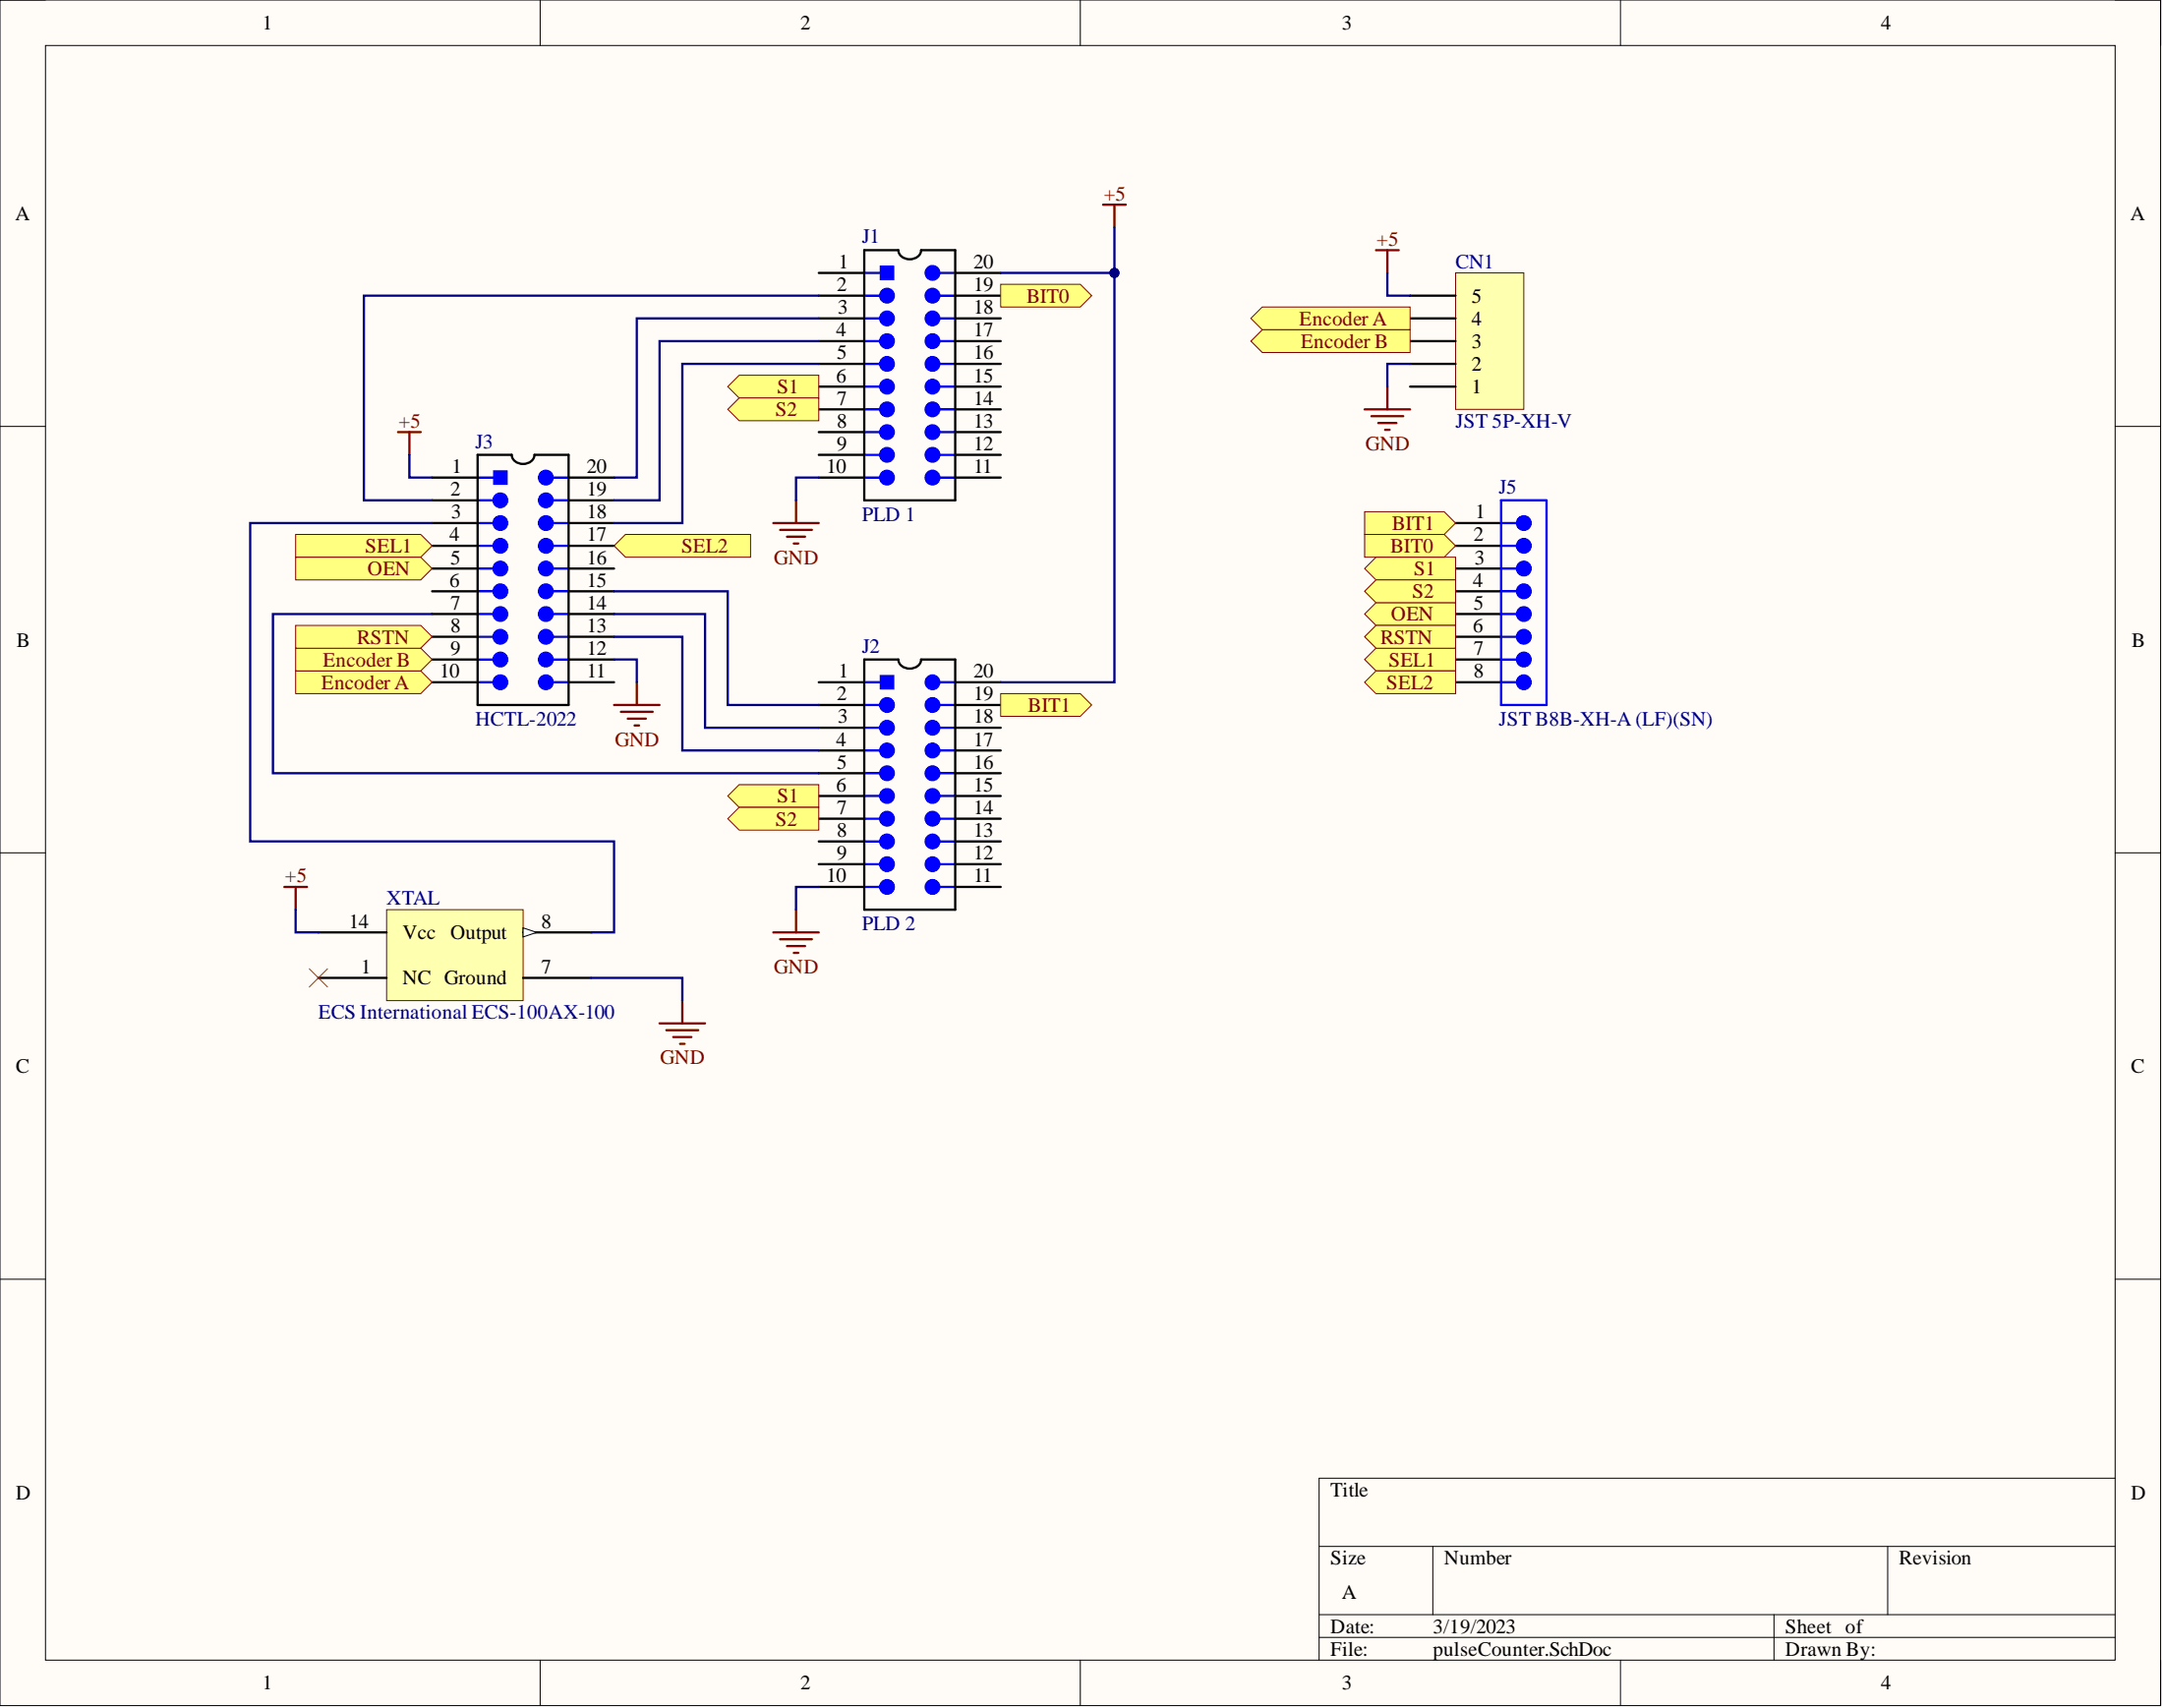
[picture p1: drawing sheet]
<svg xmlns="http://www.w3.org/2000/svg" width="241mm" height="190mm" viewBox="0 0 241 190" stroke-linecap="round" stroke-linejoin="round" font-family="sans-serif">
<path d="M0 0h241v190.2h-241z" fill-rule="evenodd" fill="#fffcf8"/>
<path d="M0 0h241v190.2h-241z" fill="none" stroke="#000" stroke-width=".11"/>
<path d="M5.1 5.1h230.9v180.1h-230.9z" fill-rule="evenodd" fill="#fffcf8"/>
<g fill="none" stroke="#000" stroke-width=".11">
<path d="M0 0h5.1M5.1 5.1h230.9v180.1h-230.9zM60.3 0v5.1M120.5 0v5.1M180.8 0v5.1M236 0h5v5.1M0 47.6h5.1M236 47.6h5M0 95.1h5.1M236 95.1h5M0 142.7h5.1M236 142.7h5"/>
<path d="M147.2 172.5h88.8M159.8 172.5v7.6M210.6 172.5v7.6M236 164.9h-88.8v20.3M60.3 185.2v5M120.5 185.2v5M147.2 180.1h88.8M147.2 182.6h88.8M180.8 185.2v5M197.9 180.1v5.1M241 185.2v5"/>
</g>
<path d="M91.3 30.4h5.1M91.3 33h5.1M91.3 35.5h5.1M106.6 53.3h5M106.6 50.7h5M106.6 48.2h5" fill="none" stroke="#000" stroke-width=".25"/>
<path d="M96.4 33h1.8" fill="none" stroke="#00f" stroke-width=".25"/>
<circle cx="99" cy="33" r=".76" fill="#00f"/>
<g fill="none" stroke="#00f" stroke-width=".25">
<path d="M96.4 30.4h1.8"/>
<circle cx="99" cy="33" r=".76"/>
</g>
<circle cx="99" cy="35.5" r=".76" fill="#00f"/>
<g fill="none" stroke="#00f" stroke-width=".25">
<path d="M96.4 35.5h1.8"/>
<circle cx="99" cy="35.5" r=".76"/>
</g>
<circle cx="104" cy="35.5" r=".76" fill="#00f"/>
<g fill="none" stroke="#00f" stroke-width=".25">
<path d="M104.8 35.5h1.8"/>
<circle cx="104" cy="35.5" r=".76"/>
</g>
<circle cx="104" cy="33" r=".76" fill="#00f"/>
<g fill="none" stroke="#00f" stroke-width=".25">
<path d="M104.8 33h1.8"/>
<circle cx="104" cy="33" r=".76"/>
</g>
<circle cx="104" cy="30.4" r=".76" fill="#00f"/>
<g fill="none" stroke="#00f" stroke-width=".25">
<path d="M104.8 30.4h1.8"/>
<circle cx="104" cy="30.4" r=".76"/>
</g>
<path d="M98.2 29.7h1.5v1.5h-1.5z" fill-rule="evenodd" fill="#00f"/>
<path d="M98.2 29.7h1.5v1.5h-1.5z" fill="none" stroke="#00f" stroke-width=".11"/>
<path d="M91.3 38h5.1M106.6 45.7h5" fill="none" stroke="#000" stroke-width=".25"/>
<circle cx="99" cy="38" r=".76" fill="#00f"/>
<g fill="none" stroke="#00f" stroke-width=".25">
<path d="M96.4 38h1.8"/>
<circle cx="99" cy="38" r=".76"/>
</g>
<circle cx="104" cy="38" r=".76" fill="#00f"/>
<g fill="none" stroke="#00f" stroke-width=".25">
<path d="M104.8 38h1.8"/>
<circle cx="104" cy="38" r=".76"/>
</g>
<path d="M91.3 40.6h5.1M106.6 43.1h5" fill="none" stroke="#000" stroke-width=".25"/>
<circle cx="99" cy="40.6" r=".76" fill="#00f"/>
<g fill="none" stroke="#00f" stroke-width=".25">
<path d="M96.4 40.6h1.8"/>
<circle cx="99" cy="40.6" r=".76"/>
</g>
<circle cx="104" cy="40.6" r=".76" fill="#00f"/>
<g fill="none" stroke="#00f" stroke-width=".25">
<path d="M104.8 40.6h1.8"/>
<circle cx="104" cy="40.6" r=".76"/>
</g>
<path d="M91.3 43.1h5.1M106.6 40.6h5" fill="none" stroke="#000" stroke-width=".25"/>
<circle cx="99" cy="43.1" r=".76" fill="#00f"/>
<g fill="none" stroke="#00f" stroke-width=".25">
<path d="M96.4 43.1h1.8"/>
<circle cx="99" cy="43.1" r=".76"/>
</g>
<circle cx="104" cy="43.1" r=".76" fill="#00f"/>
<g fill="none" stroke="#00f" stroke-width=".25">
<path d="M104.8 43.1h1.8"/>
<circle cx="104" cy="43.1" r=".76"/>
</g>
<path d="M106.6 38h5M91.3 45.7h5.1" fill="none" stroke="#000" stroke-width=".25"/>
<circle cx="99" cy="45.7" r=".76" fill="#00f"/>
<g fill="none" stroke="#00f" stroke-width=".25">
<path d="M96.4 45.7h1.8"/>
<circle cx="99" cy="45.7" r=".76"/>
</g>
<circle cx="104" cy="45.7" r=".76" fill="#00f"/>
<g fill="none" stroke="#00f" stroke-width=".25">
<path d="M104.8 45.7h1.8"/>
<circle cx="104" cy="45.7" r=".76"/>
</g>
<path d="M106.6 35.5h5M91.3 48.2h5.1" fill="none" stroke="#000" stroke-width=".25"/>
<circle cx="99" cy="48.2" r=".76" fill="#00f"/>
<g fill="none" stroke="#00f" stroke-width=".25">
<path d="M96.4 48.2h1.8"/>
<circle cx="99" cy="48.2" r=".76"/>
</g>
<circle cx="104" cy="48.2" r=".76" fill="#00f"/>
<g fill="none" stroke="#00f" stroke-width=".25">
<path d="M104.8 48.2h1.8"/>
<circle cx="104" cy="48.2" r=".76"/>
</g>
<path d="M106.6 33h5M91.3 50.7h5.1" fill="none" stroke="#000" stroke-width=".25"/>
<circle cx="99" cy="50.7" r=".76" fill="#00f"/>
<g fill="none" stroke="#00f" stroke-width=".25">
<path d="M96.4 50.7h1.8"/>
<circle cx="99" cy="50.7" r=".76"/>
</g>
<circle cx="104" cy="50.7" r=".76" fill="#00f"/>
<g fill="none" stroke="#00f" stroke-width=".25">
<path d="M104.8 50.7h1.8"/>
<circle cx="104" cy="50.7" r=".76"/>
</g>
<path d="M106.6 30.4h5M91.3 53.3h5.1" fill="none" stroke="#000" stroke-width=".25"/>
<circle cx="99" cy="53.3" r=".76" fill="#00f"/>
<g fill="none" stroke="#00f" stroke-width=".25">
<path d="M96.4 53.3h1.8"/>
<circle cx="99" cy="53.3" r=".76"/>
</g>
<circle cx="104" cy="53.3" r=".76" fill="#00f"/>
<g fill="none" stroke="#00f" stroke-width=".25">
<path d="M104.8 53.3h1.8M96.4 78.6h1.8"/>
<circle cx="104" cy="53.3" r=".76"/>
</g>
<path d="M96.4 27.9h3.8a1.3 1.3 0 0 0 1.3 1 1.3 1.3 0 0 0 1.3-1h3.8v27.9h-10.2zM91.3 76.1h5.1M91.3 78.6h5.1M91.3 81.2h5.1M106.6 98.9h5M106.6 96.4h5M106.6 93.9h5" fill="none" stroke="#000" stroke-width=".25"/>
<circle cx="99" cy="78.6" r=".76" fill="#00f"/>
<g fill="none" stroke="#00f" stroke-width=".25">
<path d="M96.4 76.1h1.8"/>
<circle cx="99" cy="78.6" r=".76"/>
</g>
<circle cx="99" cy="81.2" r=".76" fill="#00f"/>
<g fill="none" stroke="#00f" stroke-width=".25">
<path d="M96.4 81.2h1.8"/>
<circle cx="99" cy="81.2" r=".76"/>
</g>
<circle cx="104" cy="81.2" r=".76" fill="#00f"/>
<g fill="none" stroke="#00f" stroke-width=".25">
<path d="M104.8 81.2h1.8"/>
<circle cx="104" cy="81.2" r=".76"/>
</g>
<circle cx="104" cy="78.6" r=".76" fill="#00f"/>
<g fill="none" stroke="#00f" stroke-width=".25">
<path d="M104.8 78.6h1.8"/>
<circle cx="104" cy="78.6" r=".76"/>
</g>
<circle cx="104" cy="76.1" r=".76" fill="#00f"/>
<g fill="none" stroke="#00f" stroke-width=".25">
<path d="M104.8 76.1h1.8"/>
<circle cx="104" cy="76.1" r=".76"/>
</g>
<path d="M98.2 75.3h1.5v1.6h-1.5z" fill-rule="evenodd" fill="#00f"/>
<path d="M98.2 75.3h1.5v1.6h-1.5z" fill="none" stroke="#00f" stroke-width=".11"/>
<path d="M91.3 83.7h5.1M106.6 91.3h5" fill="none" stroke="#000" stroke-width=".25"/>
<circle cx="99" cy="83.7" r=".76" fill="#00f"/>
<g fill="none" stroke="#00f" stroke-width=".25">
<path d="M96.4 83.7h1.8"/>
<circle cx="99" cy="83.7" r=".76"/>
</g>
<circle cx="104" cy="83.7" r=".76" fill="#00f"/>
<g fill="none" stroke="#00f" stroke-width=".25">
<path d="M104.8 83.7h1.8"/>
<circle cx="104" cy="83.7" r=".76"/>
</g>
<path d="M91.3 86.2h5.1M106.6 88.8h5" fill="none" stroke="#000" stroke-width=".25"/>
<circle cx="99" cy="86.2" r=".76" fill="#00f"/>
<g fill="none" stroke="#00f" stroke-width=".25">
<path d="M96.4 86.2h1.8"/>
<circle cx="99" cy="86.2" r=".76"/>
</g>
<circle cx="104" cy="86.2" r=".76" fill="#00f"/>
<g fill="none" stroke="#00f" stroke-width=".25">
<path d="M104.8 86.2h1.8"/>
<circle cx="104" cy="86.2" r=".76"/>
</g>
<path d="M91.3 88.8h5.1M106.6 86.2h5" fill="none" stroke="#000" stroke-width=".25"/>
<circle cx="99" cy="88.8" r=".76" fill="#00f"/>
<g fill="none" stroke="#00f" stroke-width=".25">
<path d="M96.4 88.8h1.8"/>
<circle cx="99" cy="88.8" r=".76"/>
</g>
<circle cx="104" cy="88.8" r=".76" fill="#00f"/>
<g fill="none" stroke="#00f" stroke-width=".25">
<path d="M104.8 88.8h1.8"/>
<circle cx="104" cy="88.8" r=".76"/>
</g>
<path d="M91.3 91.3h5.1M106.6 83.7h5" fill="none" stroke="#000" stroke-width=".25"/>
<circle cx="99" cy="91.3" r=".76" fill="#00f"/>
<g fill="none" stroke="#00f" stroke-width=".25">
<path d="M96.4 91.3h1.8"/>
<circle cx="99" cy="91.3" r=".76"/>
</g>
<circle cx="104" cy="91.3" r=".76" fill="#00f"/>
<g fill="none" stroke="#00f" stroke-width=".25">
<path d="M104.8 91.3h1.8"/>
<circle cx="104" cy="91.3" r=".76"/>
</g>
<path d="M91.3 93.9h5.1M106.6 81.2h5" fill="none" stroke="#000" stroke-width=".25"/>
<circle cx="99" cy="93.9" r=".76" fill="#00f"/>
<g fill="none" stroke="#00f" stroke-width=".25">
<path d="M96.4 93.9h1.8"/>
<circle cx="99" cy="93.9" r=".76"/>
</g>
<circle cx="104" cy="93.9" r=".76" fill="#00f"/>
<g fill="none" stroke="#00f" stroke-width=".25">
<path d="M104.8 93.9h1.8"/>
<circle cx="104" cy="93.9" r=".76"/>
</g>
<path d="M106.6 78.6h5M91.3 96.4h5.1" fill="none" stroke="#000" stroke-width=".25"/>
<circle cx="99" cy="96.4" r=".76" fill="#00f"/>
<g fill="none" stroke="#00f" stroke-width=".25">
<path d="M96.4 96.4h1.8"/>
<circle cx="99" cy="96.4" r=".76"/>
</g>
<circle cx="104" cy="96.4" r=".76" fill="#00f"/>
<g fill="none" stroke="#00f" stroke-width=".25">
<path d="M104.8 96.4h1.8"/>
<circle cx="104" cy="96.4" r=".76"/>
</g>
<path d="M106.6 76.1h5M91.3 98.9h5.1" fill="none" stroke="#000" stroke-width=".25"/>
<circle cx="99" cy="98.9" r=".76" fill="#00f"/>
<g fill="none" stroke="#00f" stroke-width=".25">
<path d="M96.4 98.9h1.8"/>
<circle cx="99" cy="98.9" r=".76"/>
</g>
<circle cx="104" cy="98.9" r=".76" fill="#00f"/>
<g fill="none" stroke="#00f" stroke-width=".25">
<path d="M53.3 55.8h1.8M104.8 98.9h1.8"/>
<circle cx="104" cy="98.9" r=".76"/>
</g>
<path d="M48.2 53.3h5.1M48.2 55.8h5.1M48.2 58.3h5.1M63.4 73.6h5.1M63.4 76.1h5.1M63.4 71h5.1M96.4 73.6h3.8a1.3 1.3 0 0 0 1.3 1 1.3 1.3 0 0 0 1.3-1h3.8v27.9h-10.2z" fill="none" stroke="#000" stroke-width=".25"/>
<circle cx="55.8" cy="55.8" r=".76" fill="#00f"/>
<g fill="none" stroke="#00f" stroke-width=".25">
<path d="M53.3 53.3h1.8"/>
<circle cx="55.8" cy="55.8" r=".76"/>
</g>
<circle cx="55.8" cy="58.3" r=".76" fill="#00f"/>
<g fill="none" stroke="#00f" stroke-width=".25">
<path d="M53.3 58.3h1.8"/>
<circle cx="55.8" cy="58.3" r=".76"/>
</g>
<circle cx="60.9" cy="58.3" r=".76" fill="#00f"/>
<g fill="none" stroke="#00f" stroke-width=".25">
<path d="M61.7 58.3h1.7"/>
<circle cx="60.9" cy="58.3" r=".76"/>
</g>
<circle cx="60.9" cy="55.8" r=".76" fill="#00f"/>
<g fill="none" stroke="#00f" stroke-width=".25">
<path d="M61.7 55.8h1.7"/>
<circle cx="60.9" cy="55.8" r=".76"/>
</g>
<circle cx="60.9" cy="53.3" r=".76" fill="#00f"/>
<g fill="none" stroke="#00f" stroke-width=".25">
<path d="M61.7 53.3h1.7"/>
<circle cx="60.9" cy="53.3" r=".76"/>
</g>
<path d="M55.1 52.5h1.5v1.5h-1.5z" fill-rule="evenodd" fill="#00f"/>
<path d="M55.1 52.5h1.5v1.5h-1.5z" fill="none" stroke="#00f" stroke-width=".11"/>
<path d="M48.2 60.9h5.1M63.4 68.5h5.1" fill="none" stroke="#000" stroke-width=".25"/>
<circle cx="55.8" cy="60.9" r=".76" fill="#00f"/>
<g fill="none" stroke="#00f" stroke-width=".25">
<path d="M53.3 60.9h1.8"/>
<circle cx="55.8" cy="60.9" r=".76"/>
</g>
<circle cx="60.9" cy="60.9" r=".76" fill="#00f"/>
<g fill="none" stroke="#00f" stroke-width=".25">
<path d="M61.7 60.9h1.7"/>
<circle cx="60.9" cy="60.9" r=".76"/>
</g>
<path d="M48.2 63.4h5.1M63.4 65.9h5.1" fill="none" stroke="#000" stroke-width=".25"/>
<circle cx="55.8" cy="63.4" r=".76" fill="#00f"/>
<g fill="none" stroke="#00f" stroke-width=".25">
<path d="M53.3 63.4h1.8"/>
<circle cx="55.8" cy="63.4" r=".76"/>
</g>
<circle cx="60.9" cy="63.4" r=".76" fill="#00f"/>
<g fill="none" stroke="#00f" stroke-width=".25">
<path d="M61.7 63.4h1.7"/>
<circle cx="60.9" cy="63.4" r=".76"/>
</g>
<path d="M48.2 65.9h5.1M63.4 63.4h5.1" fill="none" stroke="#000" stroke-width=".25"/>
<circle cx="55.8" cy="66" r=".76" fill="#00f"/>
<g fill="none" stroke="#00f" stroke-width=".25">
<path d="M53.3 65.9h1.8"/>
<circle cx="55.8" cy="66" r=".76"/>
</g>
<circle cx="60.9" cy="66" r=".76" fill="#00f"/>
<g fill="none" stroke="#00f" stroke-width=".25">
<path d="M61.7 65.9h1.7"/>
<circle cx="60.9" cy="66" r=".76"/>
</g>
<path d="M48.2 68.5h5.1M63.4 60.9h5.1" fill="none" stroke="#000" stroke-width=".25"/>
<circle cx="55.8" cy="68.5" r=".76" fill="#00f"/>
<g fill="none" stroke="#00f" stroke-width=".25">
<path d="M53.3 68.5h1.8"/>
<circle cx="55.8" cy="68.5" r=".76"/>
</g>
<circle cx="60.9" cy="68.5" r=".76" fill="#00f"/>
<g fill="none" stroke="#00f" stroke-width=".25">
<path d="M61.7 68.5h1.7"/>
<circle cx="60.9" cy="68.5" r=".76"/>
</g>
<path d="M63.4 58.3h5.1M48.2 71h5.1" fill="none" stroke="#000" stroke-width=".25"/>
<circle cx="55.8" cy="71" r=".76" fill="#00f"/>
<g fill="none" stroke="#00f" stroke-width=".25">
<path d="M53.3 71h1.8"/>
<circle cx="55.8" cy="71" r=".76"/>
</g>
<circle cx="60.9" cy="71" r=".76" fill="#00f"/>
<g fill="none" stroke="#00f" stroke-width=".25">
<path d="M61.7 71h1.7"/>
<circle cx="60.9" cy="71" r=".76"/>
</g>
<path d="M63.4 55.8h5.1M48.2 73.6h5.1" fill="none" stroke="#000" stroke-width=".25"/>
<circle cx="55.8" cy="73.6" r=".76" fill="#00f"/>
<g fill="none" stroke="#00f" stroke-width=".25">
<path d="M53.3 73.6h1.8"/>
<circle cx="55.8" cy="73.6" r=".76"/>
</g>
<circle cx="60.9" cy="73.6" r=".76" fill="#00f"/>
<g fill="none" stroke="#00f" stroke-width=".25">
<path d="M61.7 73.6h1.7"/>
<circle cx="60.9" cy="73.6" r=".76"/>
</g>
<path d="M63.4 53.3h5.1M48.2 76.1h5.1" fill="none" stroke="#000" stroke-width=".25"/>
<circle cx="55.8" cy="76.1" r=".76" fill="#00f"/>
<g fill="none" stroke="#00f" stroke-width=".25">
<path d="M53.3 76.1h1.8"/>
<circle cx="55.8" cy="76.1" r=".76"/>
</g>
<circle cx="60.9" cy="76.1" r=".76" fill="#00f"/>
<g fill="none" stroke="#00f" stroke-width=".25">
<path d="M61.7 76.1h1.7"/>
<circle cx="60.9" cy="76.1" r=".76"/>
</g>
<path d="M53.3 50.7h3.8a1.3 1.3 0 0 0 1.3 1 1.3 1.3 0 0 0 1.2-1h3.8v27.9h-10.1z" fill="none" stroke="#000" stroke-width=".25"/>
<path d="M162.4 30.4h7.6v15.3h-7.6z" fill-rule="evenodd" fill="#ffffb0"/>
<path d="M162.4 30.4h7.6v15.3h-7.6z" fill="none" stroke="#800000" stroke-width=".11"/>
<path d="M157.3 38h5.1M157.3 35.5h5.1M157.3 33h5.1M157.3 43.1h5.1M157.3 40.6h5.1" fill="none" stroke="#000" stroke-width=".25"/>
<path d="M153.5 27.9h2.5M154.8 27.9v2.5" fill="none" stroke="#800000" stroke-width=".25"/>
<path d="M139.5 35.5l1.3-1.3h16.5v2.6h-16.5z" fill-rule="evenodd" fill="#ffff80"/>
<path d="M139.5 35.5l1.3-1.3h16.5v2.6h-16.5z" fill="none" stroke="#800000" stroke-width=".11"/>
<path d="M139.5 38l1.3-1.2h16.5v2.5h-16.5z" fill-rule="evenodd" fill="#ffff80"/>
<path d="M139.5 38l1.3-1.2h16.5v2.5h-16.5z" fill="none" stroke="#800000" stroke-width=".11"/>
<path d="M152.2 45.7h5.1M153 46.4h3.5M153.8 47.2h2M154.5 47.9h.5M154.8 43.1v2.6" fill="none" stroke="#800000" stroke-width=".25"/>
<path d="M162.4 58.3h5.1M162.4 63.4h5.1M162.4 60.9h5.1M162.4 65.9h5.1" fill="none" stroke="#000" stroke-width=".25"/>
<path d="M167.5 60.9h1.7" fill="none" stroke="#00f" stroke-width=".25"/>
<circle cx="170" cy="60.9" r=".76" fill="#00f"/>
<g fill="none" stroke="#00f" stroke-width=".25">
<path d="M167.5 63.4h1.7"/>
<circle cx="170" cy="60.9" r=".76"/>
</g>
<circle cx="170" cy="63.4" r=".76" fill="#00f"/>
<g fill="none" stroke="#00f" stroke-width=".25">
<path d="M167.5 58.3h1.7"/>
<circle cx="170" cy="63.4" r=".76"/>
</g>
<circle cx="170" cy="58.3" r=".76" fill="#00f"/>
<g fill="none" stroke="#00f" stroke-width=".25">
<path d="M167.5 55.8h5v22.8h-5zM167.5 65.9h1.7"/>
<circle cx="170" cy="58.3" r=".76"/>
</g>
<circle cx="170" cy="66" r=".76" fill="#00f"/>
<g fill="none" stroke="#00f" stroke-width=".25">
<path d="M167.5 68.5h1.7"/>
<circle cx="170" cy="66" r=".76"/>
</g>
<path d="M162.4 68.5h5.1" fill="none" stroke="#000" stroke-width=".25"/>
<circle cx="170" cy="68.5" r=".76" fill="#00f"/>
<g fill="none" stroke="#00f" stroke-width=".25">
<path d="M167.5 71h1.7"/>
<circle cx="170" cy="68.5" r=".76"/>
</g>
<path d="M162.4 71h5.1" fill="none" stroke="#000" stroke-width=".25"/>
<circle cx="170" cy="71" r=".76" fill="#00f"/>
<g fill="none" stroke="#00f" stroke-width=".25">
<path d="M167.5 73.6h1.7"/>
<circle cx="170" cy="71" r=".76"/>
</g>
<path d="M162.4 73.6h5.1" fill="none" stroke="#000" stroke-width=".25"/>
<circle cx="170" cy="73.6" r=".76" fill="#00f"/>
<g fill="none" stroke="#00f" stroke-width=".25">
<path d="M167.5 76.1h1.7"/>
<circle cx="170" cy="73.6" r=".76"/>
</g>
<path d="M162.4 76.1h5.1" fill="none" stroke="#000" stroke-width=".25"/>
<circle cx="170" cy="76.1" r=".76" fill="#00f"/>
<circle cx="170" cy="76.1" r=".76" fill="none" stroke="#00f" stroke-width=".25"/>
<path d="M152.2 73.6l1.3-1.3h8.9v2.5h-8.9z" fill-rule="evenodd" fill="#ffff80"/>
<path d="M152.2 73.6l1.3-1.3h8.9v2.5h-8.9z" fill="none" stroke="#800000" stroke-width=".11"/>
<path d="M152.2 76.1l1.3-1.3h8.9v2.6h-8.9z" fill-rule="evenodd" fill="#ffff80"/>
<path d="M152.2 76.1l1.3-1.3h8.9v2.6h-8.9z" fill="none" stroke="#800000" stroke-width=".11"/>
<path d="M152.2 68.5l1.3-1.3h8.9v2.6h-8.9z" fill-rule="evenodd" fill="#ffff80"/>
<path d="M152.2 68.5l1.3-1.3h8.9v2.6h-8.9z" fill="none" stroke="#800000" stroke-width=".11"/>
<path d="M152.2 71l1.3-1.2h8.9v2.5h-8.9z" fill-rule="evenodd" fill="#ffff80"/>
<path d="M152.2 71l1.3-1.2h8.9v2.5h-8.9z" fill="none" stroke="#800000" stroke-width=".11"/>
<path d="M152.2 63.4l1.3-1.3h8.9v2.6h-8.9z" fill-rule="evenodd" fill="#ffff80"/>
<path d="M152.2 63.4l1.3-1.3h8.9v2.6h-8.9z" fill="none" stroke="#800000" stroke-width=".11"/>
<path d="M152.2 65.9l1.3-1.2h8.9v2.5h-8.9z" fill-rule="evenodd" fill="#ffff80"/>
<path d="M152.2 65.9l1.3-1.2h8.9v2.5h-8.9z" fill="none" stroke="#800000" stroke-width=".11"/>
<path d="M152.2 57.1h8.9l1.3 1.2-1.3 1.3h-8.9z" fill-rule="evenodd" fill="#ffff80"/>
<path d="M152.2 57.1h8.9l1.3 1.2-1.3 1.3h-8.9z" fill="none" stroke="#800000" stroke-width=".11"/>
<path d="M152.2 59.6h8.9l1.3 1.3-1.3 1.2h-8.9z" fill-rule="evenodd" fill="#ffff80"/>
<path d="M152.2 59.6h8.9l1.3 1.3-1.3 1.2h-8.9z" fill="none" stroke="#800000" stroke-width=".11"/>
<path d="M111.6 77.4h8.9l1.3 1.2-1.3 1.3h-8.9z" fill-rule="evenodd" fill="#ffff80"/>
<path d="M111.6 77.4h8.9l1.3 1.2-1.3 1.3h-8.9z" fill="none" stroke="#800000" stroke-width=".11"/>
<path d="M111.6 31.7h8.9l1.3 1.3-1.3 1.2h-8.9z" fill-rule="evenodd" fill="#ffff80"/>
<path d="M111.6 31.7h8.9l1.3 1.3-1.3 1.2h-8.9z" fill="none" stroke="#800000" stroke-width=".11"/>
<path d="M81.2 43.1l1.3-1.2h8.8v2.5h-8.8z" fill-rule="evenodd" fill="#ffff80"/>
<path d="M81.2 43.1l1.3-1.2h8.8v2.5h-8.8z" fill="none" stroke="#800000" stroke-width=".11"/>
<path d="M81.2 45.7l1.3-1.3h8.8v2.5h-8.8z" fill-rule="evenodd" fill="#ffff80"/>
<path d="M81.2 45.7l1.3-1.3h8.8v2.5h-8.8z" fill="none" stroke="#800000" stroke-width=".11"/>
<path d="M33 74.8h13.9l1.3 1.3-1.3 1.3h-13.9z" fill-rule="evenodd" fill="#ffff80"/>
<path d="M33 74.8h13.9l1.3 1.3-1.3 1.3h-13.9z" fill="none" stroke="#800000" stroke-width=".11"/>
<path d="M33 72.3h13.9l1.3 1.3-1.3 1.2h-13.9z" fill-rule="evenodd" fill="#ffff80"/>
<path d="M33 72.3h13.9l1.3 1.3-1.3 1.2h-13.9z" fill="none" stroke="#800000" stroke-width=".11"/>
<path d="M33 69.8h13.9l1.3 1.2-1.3 1.3h-13.9z" fill-rule="evenodd" fill="#ffff80"/>
<path d="M33 69.8h13.9l1.3 1.2-1.3 1.3h-13.9z" fill="none" stroke="#800000" stroke-width=".11"/>
<path d="M33 62.1h13.9l1.3 1.3-1.3 1.3h-13.9z" fill-rule="evenodd" fill="#ffff80"/>
<path d="M33 62.1h13.9l1.3 1.3-1.3 1.3h-13.9z" fill="none" stroke="#800000" stroke-width=".11"/>
<path d="M33 59.6h13.9l1.3 1.3-1.3 1.2h-13.9z" fill-rule="evenodd" fill="#ffff80"/>
<path d="M33 59.6h13.9l1.3 1.3-1.3 1.2h-13.9z" fill="none" stroke="#800000" stroke-width=".11"/>
<path d="M68.5 60.9l1.3-1.3h13.9v2.5h-13.9z" fill-rule="evenodd" fill="#ffff80"/>
<path d="M68.5 60.9l1.3-1.3h13.9v2.5h-13.9z" fill="none" stroke="#800000" stroke-width=".11"/>
<path d="M44.4 48.2h2.5M45.7 48.2v2.5M68.5 78.6h5.1M69.3 79.4h3.5M71 76.1v2.5M70 80.2h2.1M70.8 80.9h.5" fill="none" stroke="#800000" stroke-width=".25"/>
<path d="M81.2 88.8l1.3-1.3h8.8v2.5h-8.8z" fill-rule="evenodd" fill="#ffff80"/>
<path d="M81.2 88.8l1.3-1.3h8.8v2.5h-8.8z" fill="none" stroke="#800000" stroke-width=".11"/>
<path d="M81.2 91.3l1.3-1.3h8.8v2.6h-8.8z" fill-rule="evenodd" fill="#ffff80"/>
<path d="M81.2 91.3l1.3-1.3h8.8v2.6h-8.8z" fill="none" stroke="#800000" stroke-width=".11"/>
<path d="M43.1 101.5h15.3v10.1h-15.3z" fill-rule="evenodd" fill="#ffffb0"/>
<path d="M43.1 101.5h15.3v10.1h-15.3z" fill="none" stroke="#800000" stroke-width=".11"/>
<path d="M35.5 104h7.6M35.5 109.1h7.6M58.4 104h7.6" fill="none" stroke="#000" stroke-width=".25"/>
<path d="M58.4 103.5l1.5 .5-1.5 .5z" fill="#f8fcff"/>
<path d="M58.4 103.5l1.5 .5-1.5 .5z" fill="none" stroke="#000" stroke-width=".11"/>
<path d="M58.4 109.1h7.6" fill="none" stroke="#000" stroke-width=".25"/>
<path d="M123.1 22.8h2.5M124.3 22.8v2.6M31.7 98.9h2.6M33 98.9v2.6M73.6 114.1h5.1M74.3 114.9h3.6M75.1 115.7h2M75.9 116.4h.5M76.1 111.6v2.5" fill="none" stroke="#800000" stroke-width=".25"/>
<g fill="none" stroke="#000080" stroke-width=".25">
<path d="M91.3 35.5h-20.3v17.8h-2.5M91.3 38h-17.7v17.8h-5.1M91.3 33h-50.7v22.8h7.6M124.3 25.4v5h-12.7M154.8 30.4v2.6h2.5M45.7 50.7v2.6h2.5M48.2 58.3h-20.3v35.6h40.6v10.1h-2.5M91.3 40.6h-15.2v17.7h-7.6M157.3 40.6h-2.5v2.5M48.2 68.5h-17.8v17.7h60.9M68.5 73.6h2.5v2.5M68.5 65.9h12.7v12.7h10.1"/>
<path d="M68.5 71h7.6v12.7h15.2M68.5 68.5h10.2v12.7h12.6M33 101.5v2.5h2.5M66 109.1h10.1v2.5"/>
</g>
<path d="M34.5 108.1l2 2M36.5 108.1l-2 2" fill="none" stroke="#f00" stroke-width=".11"/>
<circle cx="124.3" cy="30.4" r=".51" fill="#000080"/>
<circle cx="124.3" cy="30.4" r=".51" fill="none" stroke="#000080" stroke-width=".11"/>
<path d="M124.3 30.4v45.7h-12.7" fill="none" stroke="#000080" stroke-width=".25"/>
<circle cx="124.3" cy="30.4" r=".51" fill="#000080"/>
<circle cx="124.3" cy="30.4" r=".51" fill="none" stroke="#000080" stroke-width=".11"/>
<path d="M86.3 58.3h5M87 59.1h3.6M87.8 59.9h2M88.8 55.8v2.5M88.5 60.6h.6M86.3 104h5M87 104.8h3.6M87.8 105.5h2M88.5 106.3h.6M88.8 101.5v2.5" fill="none" stroke="#800000" stroke-width=".25"/>
<path d="M91.3 53.3h-2.5v2.5M91.3 98.9h-2.5v2.6" fill="none" stroke="#000080" stroke-width=".25"/>
<g font-size="2.3">
<text x="29.3" y="3.3">1</text>
<text x="89.3" y="3.3">2</text>
<text x="149.7" y="3.3">3</text>
<text x="209.8" y="3.3">4</text>
<text x="1.7" y="24.5">A</text>
<text x="93.5" y="29.9">1</text>
<text x="108.6" y="29.9">20</text>
<text x="237.7" y="24.5">A</text>
<text x="93.4" y="32.5">2</text>
<text x="93.5" y="35">3</text>
<text x="108.6" y="35">18</text>
<text x="108.6" y="32.5">19</text>
<text x="164.2" y="33.7">5</text>
<text x="93.3" y="37.5">4</text>
<text x="93.4" y="40.1">5</text>
<text x="108.6" y="40.1">16</text>
<text x="108.6" y="37.5">17</text>
<text x="164.2" y="41.3">2</text>
<text x="164.2" y="38.8">3</text>
<text x="164.2" y="36.3">4</text>
<text x="93.3" y="42.6">6</text>
<text x="93.4" y="45.2">7</text>
<text x="93.4" y="47.7">8</text>
<text x="108.6" y="47.7">13</text>
<text x="108.6" y="45.2">14</text>
<text x="108.6" y="42.6">15</text>
<text x="164.2" y="43.9">1</text>
<text x="50.4" y="52.8">1</text>
<text x="65.5" y="52.8">20</text>
<text x="92.2" y="52.8">10</text>
<text x="93.4" y="50.2">9</text>
<text x="108.6" y="52.8">11</text>
<text x="108.6" y="50.2">12</text>
<text x="50.2" y="55.3">2</text>
<text x="50.3" y="57.8">3</text>
<text x="65.5" y="57.8">18</text>
<text x="65.5" y="55.3">19</text>
<text x="164.6" y="57.8">1</text>
<text x="50.2" y="60.4">4</text>
<text x="50.2" y="65.4">6</text>
<text x="50.2" y="62.9">5</text>
<text x="65.5" y="65.4">15</text>
<text x="65.5" y="62.9">16</text>
<text x="65.5" y="60.4">17</text>
<text x="164.3" y="65.4">4</text>
<text x="164.4" y="60.4">2</text>
<text x="164.5" y="62.9">3</text>
<text x="50.2" y="68">7</text>
<text x="50.2" y="70.5">8</text>
<text x="65.5" y="70.5">13</text>
<text x="65.5" y="68">14</text>
<text x="164.3" y="70.5">6</text>
<text x="164.4" y="68">5</text>
<text x="1.9" y="72.1">B</text>
<text x="49.1" y="75.6">10</text>
<text x="50.2" y="73.1">9</text>
<text x="65.5" y="75.6">11</text>
<text x="65.5" y="73.1">12</text>
<text x="93.5" y="75.6">1</text>
<text x="108.6" y="75.6">20</text>
<text x="164.4" y="73.1">7</text>
<text x="164.4" y="75.6">8</text>
<text x="237.8" y="72.1">B</text>
<text x="93.3" y="83.2">4</text>
<text x="93.4" y="78.1">2</text>
<text x="93.5" y="80.7">3</text>
<text x="108.6" y="83.2">17</text>
<text x="108.6" y="80.7">18</text>
<text x="108.6" y="78.1">19</text>
<text x="93.3" y="88.3">6</text>
<text x="93.4" y="85.7">5</text>
<text x="108.6" y="88.3">15</text>
<text x="108.6" y="85.7">16</text>
<text x="93.4" y="90.8">7</text>
<text x="93.4" y="93.3">8</text>
<text x="93.4" y="95.9">9</text>
<text x="108.6" y="95.9">12</text>
<text x="108.6" y="93.3">13</text>
<text x="108.6" y="90.8">14</text>
<text x="92.2" y="98.4">10</text>
<text x="108.6" y="98.4">11</text>
<text x="38.9" y="103.5">14</text>
<text x="44.9" y="104.8">Vcc</text>
<text x="50.2" y="104.8">Output</text>
<text x="60.4" y="103.5">8</text>
<text x="40.3" y="108.6">1</text>
<text x="44.9" y="109.8">NC Ground</text>
<text x="60.4" y="108.6">7</text>
<text x="1.8" y="119.6">C</text>
<text x="237.7" y="119.6">C</text>
<text x="1.8" y="167.2">D</text>
<text x="148.4" y="166.9">Title</text>
<text x="237.7" y="167.2">D</text>
<text x="148.4" y="174.5">Size</text>
<text x="149.7" y="178.3">A</text>
<text x="161.1" y="174.5">Number</text>
<text x="211.9" y="174.5">Revision</text>
<text x="148.4" y="182.1">Date:</text>
<text x="148.4" y="184.7">File:</text>
<text x="159.8" y="182.1">3/19/2023</text>
<text x="159.8" y="184.7">pulseCounter.SchDoc</text>
<text x="199.2" y="182.1">Sheet of</text>
<text x="199.2" y="184.7">Drawn By:</text>
<text x="29.3" y="188.5">1</text>
<text x="89.3" y="188.5">2</text>
<text x="149.7" y="188.5">3</text>
<text x="209.8" y="188.5">4</text>
</g>
<g font-size="2.3" fill="#800000">
<text x="123.1" y="22.3">+5</text>
<text x="153.6" y="27.4">+5</text>
<text x="114.5" y="33.7">BIT0</text>
<text x="145" y="36.3">Encoder A</text>
<text x="145.1" y="38.8">Encoder B</text>
<text x="44.5" y="47.7">+5</text>
<text x="86.5" y="46.4">S2</text>
<text x="86.7" y="43.9">S1</text>
<text x="152.3" y="50.2">GND</text>
<text x="155.3" y="59.1">BIT1</text>
<text x="40.8" y="61.6">SEL1</text>
<text x="41" y="64.2">OEN</text>
<text x="76" y="61.6">SEL2</text>
<text x="86.3" y="62.9">GND</text>
<text x="155.1" y="61.6">BIT0</text>
<text x="157.7" y="64.2">S1</text>
<text x="39.8" y="71.8">RSTN</text>
<text x="154" y="71.8">RSTN</text>
<text x="155.2" y="69.2">OEN</text>
<text x="157.6" y="66.7">S2</text>
<text x="35.9" y="76.9">Encoder A</text>
<text x="36" y="74.3">Encoder B</text>
<text x="154.7" y="76.9">SEL2</text>
<text x="154.9" y="74.3">SEL1</text>
<text x="68.6" y="83.2">GND</text>
<text x="114.7" y="79.4">BIT1</text>
<text x="86.7" y="89.5">S1</text>
<text x="86.5" y="92.1">S2</text>
<text x="31.8" y="98.4">+5</text>
<text x="86.3" y="108.6">GND</text>
<text x="73.7" y="118.7">GND</text>
</g>
<g font-size="2.3" fill="#000080">
<text x="96.2" y="27.1">J1</text>
<text x="162.4" y="29.9">CN1</text>
<text x="162.4" y="47.7">JST 5P-XH-V</text>
<text x="53" y="50">J3</text>
<text x="96.2" y="58.1">PLD 1</text>
<text x="167.2" y="55">J5</text>
<text x="96.2" y="72.8">J2</text>
<text x="53" y="80.9">HCTL-2022</text>
<text x="167.2" y="80.9">JST B8B-XH-A (LF)(SN)</text>
<text x="43.1" y="101">XTAL</text>
<text x="96.2" y="103.7">PLD 2</text>
<text x="35.5" y="113.6">ECS International ECS-100AX-100</text>
</g>
</svg>
